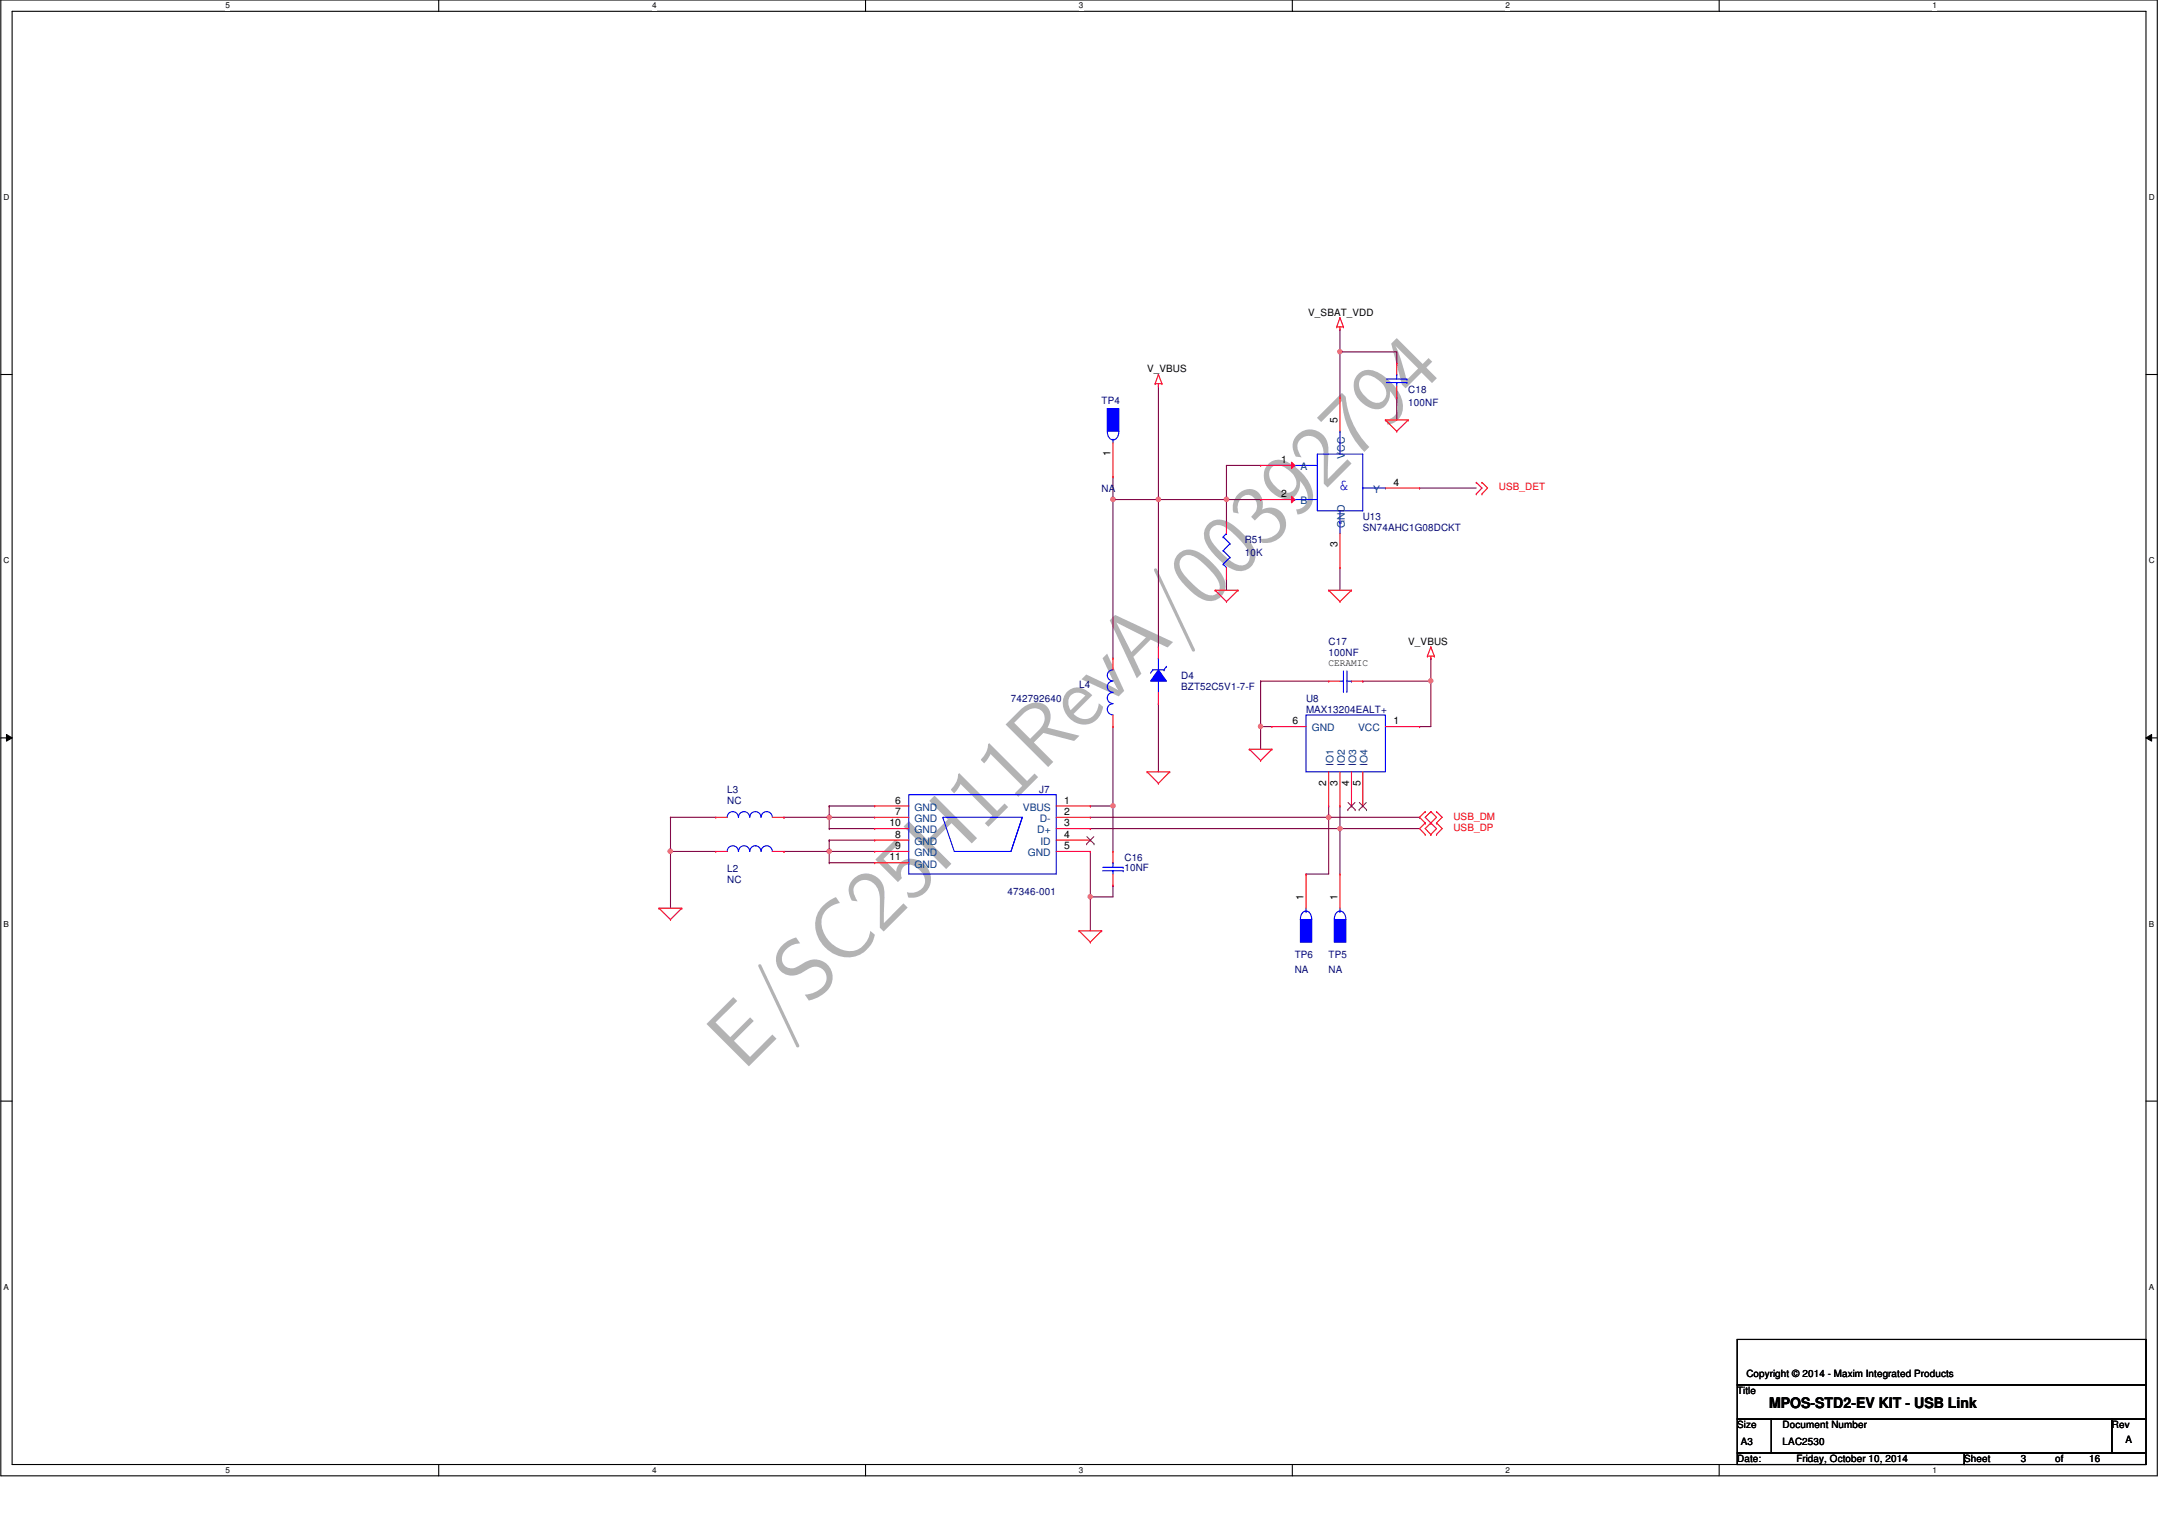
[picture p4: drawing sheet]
<svg xmlns="http://www.w3.org/2000/svg" width="420mm" height="297mm" viewBox="0 0 420 297" stroke-linecap="round" stroke-linejoin="round" font-family="sans-serif">
<path d="M.2 0h419.8v287.3h-419.8zM2.4 2.2h415.4v282.9h-415.4z" fill="none" stroke="#000" stroke-width=".21"/>
<g fill="#fff">
<path d="M43.9 .2h.9v1.8h-.9z"/>
<path d="M43.9 285.3h.9v1.8h-.9z"/>
</g>
<path d="M85.4 0v2.2M85.4 285.1v2.2" fill="none" stroke="#000" stroke-width=".21"/>
<g fill="#fff">
<path d="M126.9 .2h.9v1.8h-.9z"/>
<path d="M126.9 285.3h.9v1.8h-.9z"/>
</g>
<path d="M168.5 0v2.2M168.5 285.1v2.2" fill="none" stroke="#000" stroke-width=".21"/>
<g fill="#fff">
<path d="M210 .2h.9v1.8h-.9z"/>
<path d="M210 285.3h.9v1.8h-.9z"/>
</g>
<path d="M251.6 0v2.2M251.6 285.1v2.2" fill="none" stroke="#000" stroke-width=".21"/>
<g fill="#fff">
<path d="M293.1 .2h.9v1.8h-.9z"/>
<path d="M293.1 285.3h.9v1.8h-.9z"/>
</g>
<path d="M334.7 0v2.2M334.7 285.1v2.2" fill="none" stroke="#000" stroke-width=".21"/>
<g fill="#fff">
<path d="M376.2 .2h.9v1.8h-.9z"/>
<path d="M376.2 285.3h.9v1.8h-.9z"/>
<path d="M.7 37.5h1.2v1.8h-1.2z"/>
<path d="M418.4 37.5h1.1v1.8h-1.1z"/>
<path d="M.7 108.2h1.2v1.8h-1.2z"/>
<path d="M418.4 108.2h1.1v1.8h-1.1z"/>
</g>
<path d="M.2 72.9h2.2M417.8 72.9h2.2" fill="none" stroke="#000" stroke-width=".21"/>
<g fill="#fff">
<path d="M.7 179h1.1v1.8h-1.1z"/>
<path d="M418.4 179h1v1.8h-1z"/>
</g>
<path d="M.2 143.6h2.2M417.8 143.6h2.2" fill="none" stroke="#000" stroke-width=".21"/>
<path d="M1.3 143l1.1 .6-1.1 .7zM417.8 143.6l1.1-.6v1.3z" fill="#000"/>
<path d="M1.3 143l1.1 .6-1.1 .7zM417.8 143.6l1.1-.6v1.3z" fill="none" stroke="#000" stroke-width=".19"/>
<g fill="#fff">
<path d="M.7 249.7h1.1v1.8h-1.1z"/>
<path d="M418.4 249.7h1v1.8h-1z"/>
</g>
<path d="M.2 214.3h2.2M417.8 214.3h2.2" fill="none" stroke="#000" stroke-width=".21"/>
<path d="M212.3 159.1h46.4M245.4 141.4h.1M245.4 141.4h2.2M245.4 141.4v4.4M258.7 159.1h.1M212.3 161.3h.1M212.3 161.3h48.6" fill="none" stroke="#800040" stroke-width=".21"/>
<circle cx="245.4" cy="141.4" r=".42" fill="#f0f"/>
<circle cx="245.4" cy="141.4" r=".42" fill="none" stroke="#f0f" stroke-width=".21"/>
<path d="M245.4 132.6h.1M245.4 132.6h13.3M265.3 132.6h.1M265.3 132.6h13.3M278.6 132.6h.1M278.6 128.1h.1M278.6 128.1v13.3h-2.2M276.4 141.4h.1" fill="none" stroke="#800040" stroke-width=".21"/>
<circle cx="278.5" cy="132.5" r=".42" fill="#f0f"/>
<circle cx="278.5" cy="132.5" r=".42" fill="none" stroke="#f0f" stroke-width=".21"/>
<path d="M225.5 137h.1M225.5 137v13.2M245.4 132.6h.1M245.4 132.6v8.8M130.5 159.1h.1M130.5 159.1v6.6" fill="none" stroke="#800040" stroke-width=".21"/>
<circle cx="130.5" cy="165.7" r=".43" fill="#f0f"/>
<circle cx="130.5" cy="165.7" r=".43" fill="none" stroke="#f0f" stroke-width=".21"/>
<path d="M152.6 159.1h.1M152.6 159.1h8.8M161.4 156.9h.1M161.4 156.9h8.9M212.3 165.7h.1M212.3 165.7v8.9" fill="none" stroke="#800040" stroke-width=".21"/>
<circle cx="161.4" cy="159.1" r=".43" fill="#f0f"/>
<circle cx="161.4" cy="159.1" r=".43" fill="none" stroke="#f0f" stroke-width=".21"/>
<path d="M152.6 165.7h.1M152.6 165.7h8.8M161.4 161.3h.1M161.4 163.5h.1M161.4 161.3h8.9M161.4 163.5h8.9" fill="none" stroke="#800040" stroke-width=".21"/>
<circle cx="161.4" cy="165.7" r=".43" fill="#f0f"/>
<circle cx="161.4" cy="165.7" r=".43" fill="none" stroke="#f0f" stroke-width=".21"/>
<g fill="none" stroke="#800040" stroke-width=".21">
<path d="M225.5 75.1v50.8M216.7 97.2h.1M216.7 97.2h8.8M225.5 97.2h.1M130.5 159.1h.1M130.5 159.1h8.8M161.4 156.9h.1M161.4 156.9v2.2M130.5 165.7h.1M130.5 165.7h8.8M130.5 165.7v11.1M161.4 167.9h.1"/>
<path d="M161.4 163.5h.1M161.4 167.9h8.9M161.4 163.5v2.2"/>
</g>
<circle cx="225.5" cy="97.2" r=".43" fill="#f0f"/>
<circle cx="225.5" cy="97.2" r=".43" fill="none" stroke="#f0f" stroke-width=".21"/>
<path d="M212.3 156.9h.1M212.3 156.9h4.4M216.7 156.9h.1M216.7 156.9v8.8M212.3 174.6h.1M216.7 172.3h.1M216.7 172.3v2.3h-4.4" fill="none" stroke="#800040" stroke-width=".21"/>
<circle cx="212.3" cy="174.5" r=".42" fill="#f0f"/>
<circle cx="212.3" cy="174.5" r=".42" fill="none" stroke="#f0f" stroke-width=".21"/>
<path d="M212.3 174.6h.1M212.3 174.6v6.6M260.9 161.3h.1M260.9 161.3h15.5" fill="none" stroke="#800040" stroke-width=".21"/>
<circle cx="260.9" cy="161.3" r=".43" fill="#f0f"/>
<circle cx="260.9" cy="161.3" r=".43" fill="none" stroke="#f0f" stroke-width=".21"/>
<path d="M216.7 97.2h.1M216.7 97.2v30.9M161.4 159.1h.1M161.4 159.1v2.2M161.4 159.1h8.9M161.4 165.7h.1M161.4 165.7v2.2M161.4 165.7h8.9" fill="none" stroke="#800040" stroke-width=".21"/>
<circle cx="216.7" cy="97.2" r=".43" fill="#f0f"/>
<circle cx="216.7" cy="97.2" r=".43" fill="none" stroke="#f0f" stroke-width=".21"/>
<path d="M216.7 141.4h.1M216.7 141.4v15.5" fill="none" stroke="#800040" stroke-width=".21"/>
<circle cx="216.7" cy="156.9" r=".42" fill="#f0f"/>
<circle cx="216.7" cy="156.9" r=".42" fill="none" stroke="#f0f" stroke-width=".21"/>
<path d="M260.9 68.5h.1M260.9 68.5v8.8" fill="none" stroke="#800040" stroke-width=".21"/>
<circle cx="260.9" cy="68.5" r=".42" fill="#f0f"/>
<circle cx="260.9" cy="68.5" r=".42" fill="none" stroke="#f0f" stroke-width=".21"/>
<g fill="none" stroke="#800040" stroke-width=".21">
<path d="M260.9 68.5h.1M260.9 64.1h.1M260.9 68.5h11v2.2M260.9 64.1v4.4M271.9 70.7h.1M271.9 77.3h.1M271.9 77.3v4.4M238.8 90.6h.1M238.8 97.2h.1M238.8 90.6h6.6M238.8 90.6v6.6M260.9 110.5h.1"/>
<path d="M260.9 110.5v4.4"/>
</g>
<circle cx="238.8" cy="97.2" r=".43" fill="#f0f"/>
<circle cx="238.8" cy="97.2" r=".43" fill="none" stroke="#f0f" stroke-width=".21"/>
<g fill="none" stroke="#800040" stroke-width=".21">
<path d="M216.7 97.2h.1M216.7 92.8v4.4M225.5 97.2h.1M225.5 97.2h19.9M238.8 97.2v4.4M245.4 97.2h.1M276.4 95h.1M276.4 95h11M238.8 112.7h.1M238.8 101.6h.1M238.8 112.7v2.2M258.7 159.1h.1"/>
<path d="M258.7 156.9v13.2M258.7 159.1h17.7M260.9 156.9v13.2M276.4 159.1h.1M260.9 161.3h.1"/>
</g>
<circle cx="258.7" cy="159.1" r=".43" fill="#f0f"/>
<circle cx="258.7" cy="159.1" r=".43" fill="none" stroke="#f0f" stroke-width=".21"/>
<path d="M254.3 170.1h.1M254.3 170.1h4.4" fill="none" stroke="#800040" stroke-width=".21"/>
<g fill="none" stroke="#f00" stroke-width=".21">
<path d="M224.9 74.7h.1M224.9 74.7h1.3M225.5 75.1h.1M225.5 72.9h.1M225.5 74.7v.4M225.5 72.9l-.6 1.8M225.5 72.9l.7 1.8M226.2 74.7h.1M260.3 63.6h.1M260.3 63.6h1.3M260.9 64.1h.1M260.9 61.8h.1"/>
<path d="M260.9 63.6v.5M260.9 61.8l.7 1.8M260.9 61.8l-.6 1.8M261.6 63.6h.1M271.9 77.3h.1M271.9 70.7h.1M271.9 70.7v2.2M271.9 75.1v2.2M269.7 81.7h.1M269.7 81.7h4.5M269.7 81.7l2.2 2.2M271.9 83.9h.1"/>
<path d="M274.2 81.7h.1M274.2 81.7l-2.3 2.2M287.4 96.1h.1M287.4 93.9h.1M287.4 93.9l1.1 1.1-1.1 1.1M288.5 96.1h.1M288.5 93.9h.1M288.5 93.9l1.1 1.1-1.1 1.1M236.6 114.9h.1M236.6 114.9h4.4M236.6 114.9l2.2 2.2M238.8 117.1h.1"/>
<path d="M241 114.9h.1M241 114.9l-2.2 2.2M258.7 114.9h.1M258.7 114.9h4.4M258.7 114.9l2.2 2.2M260.9 117.1h.1M263.1 114.9h.1M263.1 114.9l-2.2 2.2M277.9 127.7h.1M277.9 127.7h1.4M278.6 128.1h.1M278.6 125.9h.1"/>
<path d="M278.6 127.7v.4M278.6 125.9l-.7 1.8M278.6 125.9l.7 1.8M279.3 127.7h.1M170.3 156.9h.1M170.3 159.1h.1M170.3 156.9h6.6M170.3 159.1h6.6M205.6 156.9h6.7M205.6 159.1h6.7M212.3 156.9h.1M212.3 159.1h.1"/>
<path d="M223.3 150.2h.1M223.3 150.2h4.4M223.3 150.2l2.2 2.3M225.5 152.5h.1M227.7 150.2h.1M227.7 150.2l-2.2 2.3M243.2 145.8h.1M243.2 145.8h4.4M243.2 145.8l2.2 2.2M245.4 148h.1M247.6 145.8h.1M247.6 141.4h.1"/>
<path d="M247.6 145.8l-2.2 2.2M247.6 141.4h6.7M258.7 156.9h.1M258.7 150.2v6.7M260.9 156.9h.1M260.9 150.2v6.7M263.1 156.9h.1M263.1 150.2v6.7M265.3 156.9h.1M265.3 150.2v6.7M269.7 141.4h6.7M276.4 141.4h.1"/>
<path d="M277.5 158h.1M277.5 158l-1.1 1.1 1.1 1.1M278.6 158h.1M278.6 158l1.1 1.1-2.2 2.2 1.1 1.1M278.6 158l-1.1 1.1 2.2 2.2-1.1 1.1M279.7 158h.1M279.7 158l1.1 1.1-1.1 1.1M128.3 176.8h.1M128.3 176.8h4.4M128.3 176.8l2.2 2.2M130.5 179h.1M132.7 176.8h.1"/>
<path d="M132.7 176.8l-2.2 2.2M170.3 163.5h.1M170.3 165.7h.1M170.3 161.3h.1M170.3 167.9h.1M170.3 161.3h6.6M170.3 163.5h6.6M170.3 165.7h6.6M170.3 167.9h6.6M205.6 161.3h6.7M205.6 163.5h6.7M205.6 165.7h6.7"/>
<path d="M212.3 161.3h.1M212.3 163.5h.1M212.3 165.7h.1M277.5 160.2h.1M277.5 162.4h.1M277.5 160.2l-1.1 1.1 1.1 1.1M278.6 160.2h.1M278.6 162.4h.1M279.7 160.2h.1M279.7 162.4h.1M279.7 160.2l1.1 1.1-1.1 1.1M210.1 181.2h.1"/>
<path d="M210.1 181.2h4.4M210.1 181.2l2.2 2.2M212.3 183.4h.1M214.5 181.2h.1M214.5 181.2l-2.2 2.2"/>
</g>
<path d="M338.2 260.7h79.6v8.9h-79.6zM338.2 269.6h79.6v6.6h-79.6zM338.2 276.2h6.7v6.6h-6.7zM344.9 276.2h66.3v6.6h-66.3zM411.2 276.2h6.6v6.6h-6.6zM338.2 282.8h44.2v2.3h-44.2zM382.4 282.8h35.4v2.3h-35.4z" fill="none" stroke="#000" stroke-width=".21"/>
<g fill="none" stroke="#00f" stroke-width=".21">
<path d="M269.9 74.5h4M269.9 73.8h4M271.9 74.5h.1M271.9 72.9h.1M271.9 72.9v.9M271.9 74.5v.6M273.9 74.5h.1M273.9 73.8h.1M252.1 90.6h.1M252.1 97.2h.1M252.1 90.6h4.4M252.1 97.2h4.4"/>
<path d="M256.5 88.4h8.8v11h-8.8zM260.9 86.2h.1M260.9 83.9h.1M260.9 83.9v4.5M260.9 99.4v4.4M265.3 95h.1M265.3 95h4.4M269.7 95h.1M260.9 101.6h.1M254.3 139.2h15.4v11h-15.4zM176.9 154.7h28.7v15.4h-28.7zM183.5 159.1h15.5l-2.2 6.6h-11z"/>
<path d="M199 159.1l-2.2 6.6"/>
</g>
<path d="M262.4 157.6h.1M262.5 156.2l1.4 1.4M263.8 156.2l-1.4 1.4M263.9 157.6h.1M264.6 157.6h.1M264.7 156.2l1.4 1.4M266 156.2l-1.4 1.4M266.1 157.6h.1M211.6 164.3h.1M211.6 162.9l1.4 1.4M213 162.9l-1.4 1.4M213 164.3h.1" fill="none" stroke="#804000" stroke-width=".19"/>
<path d="M251.4 90l.7 .6-.7 .6z" fill="#f00"/>
<path d="M245.4 90.6h.1M245.4 90.6h6.7M251.4 90l.7 .6-.7 .6z" fill="none" stroke="#f00" stroke-width=".21"/>
<path d="M251.4 96.6l.7 .6-.7 .7z" fill="#f00"/>
<path d="M260.9 77.3h.1M260.9 77.3v6.6M245.4 97.2h.1M245.4 97.2h6.7M251.4 96.6l.7 .6-.7 .7zM269.7 95h6.7M276.4 95h.1M260.9 110.5h.1M260.9 103.8v6.7" fill="none" stroke="#f00" stroke-width=".21"/>
<path d="M224.4 130.4h.1M224.4 130.4l-.4 .6M224.4 130.4h2.2M225.5 132.6h.1M225.5 128.1h.1M225.5 128.1v2.3M225.5 132.6v2.2M226.6 130.4h.1M227.1 129.7h.1M227.1 129.7l-.5 .7" fill="none" stroke="#00f" stroke-width=".21"/>
<path d="M225.5 130.4l1.6 2.2h-3.1z" fill-rule="evenodd" fill="#00f"/>
<path d="M225.5 130.4l1.6 2.2h-3.1z" fill="none" stroke="#00f" stroke-width=".21"/>
<path d="M225.5 137h.1M225.5 125.9h.1M225.5 125.9v2.2M225.5 134.8v2.2" fill="none" stroke="#f00" stroke-width=".21"/>
<path d="M215.6 79.5h2.2v4.4h-2.2z" fill-rule="evenodd" fill="#00f"/>
<path d="M215.6 79.5h2.2v4.4h-2.2zM215.6 83.9a1.41 1.41 0 0 0 1.1 1.7 1.41 1.41 0 0 0 1.1-1.7M216.7 85.5h.1M216.7 85.5v.7" fill="none" stroke="#00f" stroke-width=".21"/>
<path d="M216.7 92.8h.1M216.7 86.2v6.6" fill="none" stroke="#f00" stroke-width=".21"/>
<path d="M259.8 179h2.2v4.4h-2.2z" fill-rule="evenodd" fill="#00f"/>
<path d="M259.8 179h2.2v4.4h-2.2zM259.8 179a1.26 1.26 0 0 1 1.5-1.6l.4 .3 .2 .6 .1 .7M260.9 177.4h.1M260.9 176.8v.6" fill="none" stroke="#00f" stroke-width=".21"/>
<path d="M260.9 170.1h.1M260.9 170.1v6.7" fill="none" stroke="#f00" stroke-width=".21"/>
<path d="M253.2 179h2.2v4.4h-2.2z" fill-rule="evenodd" fill="#00f"/>
<g fill="none" stroke="#00f" stroke-width=".21">
<path d="M238.2 109.8h.1M238.2 107.2h.1M238.2 104.5h.1M238.2 109.8l.6 .7M238.2 107.2l1.3 1.3M238.2 104.5l1.3 1.3M238.8 103.8h.1M238.8 103.8l-.6 .7M239.5 108.5h.1M239.5 105.8h.1M239.5 108.5l-1.3 1.3M239.5 105.8l-1.3 1.4"/>
<path d="M216.7 134.8a1.08 1.08 0 0 0-1.1 1.1 1.08 1.08 0 0 0 1.1 1 1.1 1.1 0 0 0-1.1 1.1 1.1 1.1 0 0 0 1.1 1.1M216.7 132.6a1.08 1.08 0 0 0-1.1 1.1 1.08 1.08 0 0 0 1.1 1M216.7 130.4a1.08 1.08 0 0 0-1.1 1.1 1.08 1.08 0 0 0 1.1 1M260.9 132.6h.7M261.6 134.6h.1M261.6 132.6h.1M261.6 130.6v4M262.2 134.6h.1M262.2 130.6v4M262.2 132.6h.9M263.1 132.6h.1M141.6 159.1a1.08 1.08 0 0 1 1.1-1.1 1.08 1.08 0 0 1 1.1 1.1"/>
<path d="M143.8 159.1a1.08 1.08 0 0 1 1.1-1.1 1.08 1.08 0 0 1 1.1 1.1 1.1 1.1 0 0 1 1.1-1.1 1.1 1.1 0 0 1 1.1 1.1M148.2 159.1a1.08 1.08 0 0 1 1.1-1.1 1.08 1.08 0 0 1 1.1 1.1M141.6 165.7a1.08 1.08 0 0 1 1.1-1.1 1.08 1.08 0 0 1 1.1 1.1M143.8 165.7a1.08 1.08 0 0 1 1.1-1.1 1.08 1.08 0 0 1 1.1 1.1 1.1 1.1 0 0 1 1.1-1.1 1.1 1.1 0 0 1 1.1 1.1M148.2 165.7a1.08 1.08 0 0 1 1.1-1.1 1.08 1.08 0 0 1 1.1 1.1M214.7 169.5h4M214.7 168.8h4M216.7 169.5h.1M216.7 167.9h.1M216.7 167.9v.9M216.7 169.5v.6M218.7 169.5h.1"/>
<path d="M218.7 168.8h.1M253.2 179h2.2v4.4h-2.2zM253.2 179a1.38 1.38 0 0 1 1.1-1.7 1.38 1.38 0 0 1 1.1 1.7M254.3 177.4h.1M254.3 176.8v.6"/>
</g>
<g fill="none" stroke="#f00" stroke-width=".21">
<path d="M238.8 112.7h.1M238.8 101.6h.1M238.8 101.6v2.2M238.8 110.5v2.2M216.7 128.1h.1M216.7 128.1v2.3M216.7 139.2v2.2M258.7 132.6h.1M258.7 132.6h2.2M263.1 132.6h2.2M265.3 132.6h.1M139.3 159.1h.1"/>
<path d="M139.3 159.1h2.3M150.4 159.1h2.2M152.6 159.1h.1M216.7 141.4h.1M139.3 165.7h.1M139.3 165.7h2.3M150.4 165.7h2.2M152.6 165.7h.1M216.7 172.3h.1M216.7 165.7h.1M216.7 165.7v2.2M216.7 170.1v2.2"/>
<path d="M254.3 170.1h.1M254.3 170.1v6.7"/>
</g>
<circle cx="245.4" cy="141.4" r=".42" fill="#f0f"/>
<circle cx="245.4" cy="141.4" r=".42" fill="none" stroke="#f0f" stroke-width=".21"/>
<circle cx="278.5" cy="132.5" r=".42" fill="#f0f"/>
<circle cx="278.5" cy="132.5" r=".42" fill="none" stroke="#f0f" stroke-width=".21"/>
<circle cx="130.5" cy="165.7" r=".43" fill="#f0f"/>
<circle cx="130.5" cy="165.7" r=".43" fill="none" stroke="#f0f" stroke-width=".21"/>
<circle cx="161.4" cy="159.1" r=".43" fill="#f0f"/>
<circle cx="161.4" cy="159.1" r=".43" fill="none" stroke="#f0f" stroke-width=".21"/>
<circle cx="161.4" cy="165.7" r=".43" fill="#f0f"/>
<circle cx="161.4" cy="165.7" r=".43" fill="none" stroke="#f0f" stroke-width=".21"/>
<circle cx="225.5" cy="97.2" r=".43" fill="#f0f"/>
<circle cx="225.5" cy="97.2" r=".43" fill="none" stroke="#f0f" stroke-width=".21"/>
<circle cx="212.3" cy="174.5" r=".42" fill="#f0f"/>
<circle cx="212.3" cy="174.5" r=".42" fill="none" stroke="#f0f" stroke-width=".21"/>
<circle cx="260.9" cy="161.3" r=".43" fill="#f0f"/>
<circle cx="260.9" cy="161.3" r=".43" fill="none" stroke="#f0f" stroke-width=".21"/>
<circle cx="216.7" cy="97.2" r=".43" fill="#f0f"/>
<circle cx="216.7" cy="97.2" r=".43" fill="none" stroke="#f0f" stroke-width=".21"/>
<circle cx="216.7" cy="156.9" r=".42" fill="#f0f"/>
<circle cx="216.7" cy="156.9" r=".42" fill="none" stroke="#f0f" stroke-width=".21"/>
<circle cx="260.9" cy="68.5" r=".42" fill="#f0f"/>
<circle cx="260.9" cy="68.5" r=".42" fill="none" stroke="#f0f" stroke-width=".21"/>
<circle cx="238.8" cy="97.2" r=".43" fill="#f0f"/>
<circle cx="238.8" cy="97.2" r=".43" fill="none" stroke="#f0f" stroke-width=".21"/>
<circle cx="258.7" cy="159.1" r=".43" fill="#f0f"/>
<circle cx="258.7" cy="159.1" r=".43" fill="none" stroke="#f0f" stroke-width=".21"/>
<text font-size="16.9" fill="#b3b3b3" x="144.7" y="208.6" transform="rotate(-45 144.7 208.6)">E/SC25H11RevA/00392794</text>
<text font-size="3.5" fill="#00f" x="260.7" y="95.3">&amp;</text>
<text font-size="2.8" x="344.5" y="274">MPOS-STD2-EV KIT - USB Link</text>
<g font-size="2">
<text x="260.4" y="82.4" transform="rotate(-90 260.4 82.4)">5</text>
<text x="216.2" y="88.9" transform="rotate(-90 216.2 88.9)">1</text>
<text x="249.4" y="90.1">1</text>
<text x="271.3" y="94.5">4</text>
<text x="249.4" y="96.8">2</text>
<text x="260.4" y="106.5" transform="rotate(-90 260.4 106.5)">3</text>
<text x="251.6" y="141">6</text>
<text x="271.3" y="141">1</text>
<text x="258.2" y="152.9" transform="rotate(-90 258.2 152.9)">2</text>
<text x="260.4" y="152.9" transform="rotate(-90 260.4 152.9)">3</text>
<text x="262.7" y="152.9" transform="rotate(-90 262.7 152.9)">4</text>
<text x="264.9" y="152.9" transform="rotate(-90 264.9 152.9)">5</text>
<text x="173.2" y="160.8">10</text>
<text x="174.3" y="156.4">6</text>
<text x="174.3" y="158.6">7</text>
<text x="207.2" y="156.4">1</text>
<text x="207.2" y="158.6">2</text>
<text x="207.2" y="160.8">3</text>
<text x="173.2" y="167.5">11</text>
<text x="174.3" y="163.1">8</text>
<text x="174.3" y="165.3">9</text>
<text x="207.2" y="163.1">4</text>
<text x="207.2" y="165.3">5</text>
<text x="253.8" y="175.2" transform="rotate(-90 253.8 175.2)">1</text>
<text x="260.4" y="175.2" transform="rotate(-90 260.4 175.2)">1</text>
</g>
<g font-size="2" fill="#004080">
<text x="261.8" y="89.3" transform="rotate(-90 261.8 89.3)">VCC</text>
<text x="253.2" y="91.5">A</text>
<text x="267.4" y="95.9">Y</text>
<text x="253.2" y="98.2">B</text>
<text x="261.8" y="102.7" transform="rotate(-90 261.8 102.7)">GND</text>
<text x="255.4" y="142.4">GND</text>
<text x="264.4" y="142.4">VCC</text>
<text x="259.6" y="149.1" transform="rotate(-90 259.6 149.1)">IO1</text>
<text x="261.8" y="149.1" transform="rotate(-90 261.8 149.1)">IO2</text>
<text x="264.1" y="149.1" transform="rotate(-90 264.1 149.1)">IO3</text>
<text x="266.3" y="149.1" transform="rotate(-90 266.3 149.1)">IO4</text>
<text x="178" y="157.8">GND</text>
<text x="178" y="160">GND</text>
<text x="199.2" y="157.8">VBUS</text>
<text x="202.4" y="160">D-</text>
<text x="178" y="164.5">GND</text>
<text x="178" y="166.7">GND</text>
<text x="178" y="162.2">GND</text>
<text x="200.1" y="166.7">GND</text>
<text x="202" y="162.2">D+</text>
<text x="202.6" y="164.5">ID</text>
<text x="178" y="168.9">GND</text>
</g>
<g font-size="1.9">
<text x="254.7" y="61.4">V_SBAT_VDD</text>
<text x="223.3" y="72.5">V_VBUS</text>
<text x="274.2" y="125.5">V_VBUS</text>
<text x="258.7" y="129.7">CERAMIC</text>
<text x="340" y="268.1">Copyright © 2014 - Maxim Integrated Products</text>
<text x="338.2" y="271.4">Title</text>
<text x="338.2" y="278">Size</text>
<text x="338.9" y="281.3">A3</text>
<text x="347.1" y="278">Document Number</text>
<text x="347.1" y="281.3">LAC2530</text>
<text x="411.2" y="278">Rev</text>
<text x="413.8" y="280.9">A</text>
<text x="338.2" y="284.6">Date:</text>
<text x="349.7" y="284.6">Friday, October 10, 2014</text>
<text x="382.4" y="284.6">Sheet</text>
<text x="393.5" y="284.6">3</text>
<text x="400.1" y="284.6">of</text>
<text x="406.8" y="284.6">16</text>
</g>
<g font-size="1.9" fill="#000080">
<text x="274.2" y="76.5">C18</text>
<text x="214.5" y="78.7">TP4</text>
<text x="274.2" y="79.1">100NF</text>
<text x="214.5" y="95.7">NA</text>
<text x="265.3" y="101.2">U13</text>
<text x="242.3" y="105.6">R51</text>
<text x="265.3" y="103.4">SN74AHC1G08DCKT</text>
<text x="242.3" y="108.3">10K</text>
<text x="258.7" y="125.5">C17</text>
<text x="258.7" y="127.7">100NF</text>
<text x="196.8" y="136.6">742792640</text>
<text x="210.1" y="133.9">L4</text>
<text x="230" y="132.2">D4</text>
<text x="230" y="134.4">BZT52C5V1-7-F</text>
<text x="254.3" y="136.6">U8</text>
<text x="254.3" y="138.8">MAX13204EALT+</text>
<text x="141.6" y="154.3">L3</text>
<text x="202.3" y="154.3">J7</text>
<text x="141.6" y="156.5">NC</text>
<text x="218.9" y="167.5">C16</text>
<text x="141.6" y="171.9">NC</text>
<text x="141.6" y="169.7">L2</text>
<text x="218.9" y="169.5">10NF</text>
<text x="196.2" y="174.1">47346-001</text>
<text x="252.1" y="186.5">TP6</text>
<text x="252.1" y="189.4">NA</text>
<text x="258.7" y="186.5">TP5</text>
<text x="258.7" y="189.4">NA</text>
</g>
<g font-size="1.9" fill="#f00">
<text x="291.8" y="95.5">USB_DET</text>
<text x="283" y="159.6">USB_DM</text>
<text x="283" y="161.8">USB_DP</text>
</g>
<g font-size="1.6">
<text x="43.9" y="1.7">5</text>
<text x="126.9" y="1.7">4</text>
<text x="210" y="1.7">3</text>
<text x="293.1" y="1.7">2</text>
<text x="376.2" y="1.7">1</text>
<text x=".7" y="39">D</text>
<text x="418.4" y="39">D</text>
<text x=".7" y="109.7">C</text>
<text x="418.4" y="109.7">C</text>
<text x=".7" y="180.4">B</text>
<text x="418.4" y="180.4">B</text>
<text x=".7" y="251.1">A</text>
<text x="418.4" y="251.1">A</text>
<text x="43.9" y="286.7">5</text>
<text x="126.9" y="286.7">4</text>
<text x="210" y="286.7">3</text>
<text x="293.1" y="286.7">2</text>
<text x="376.2" y="286.7">1</text>
</g>
</svg>
